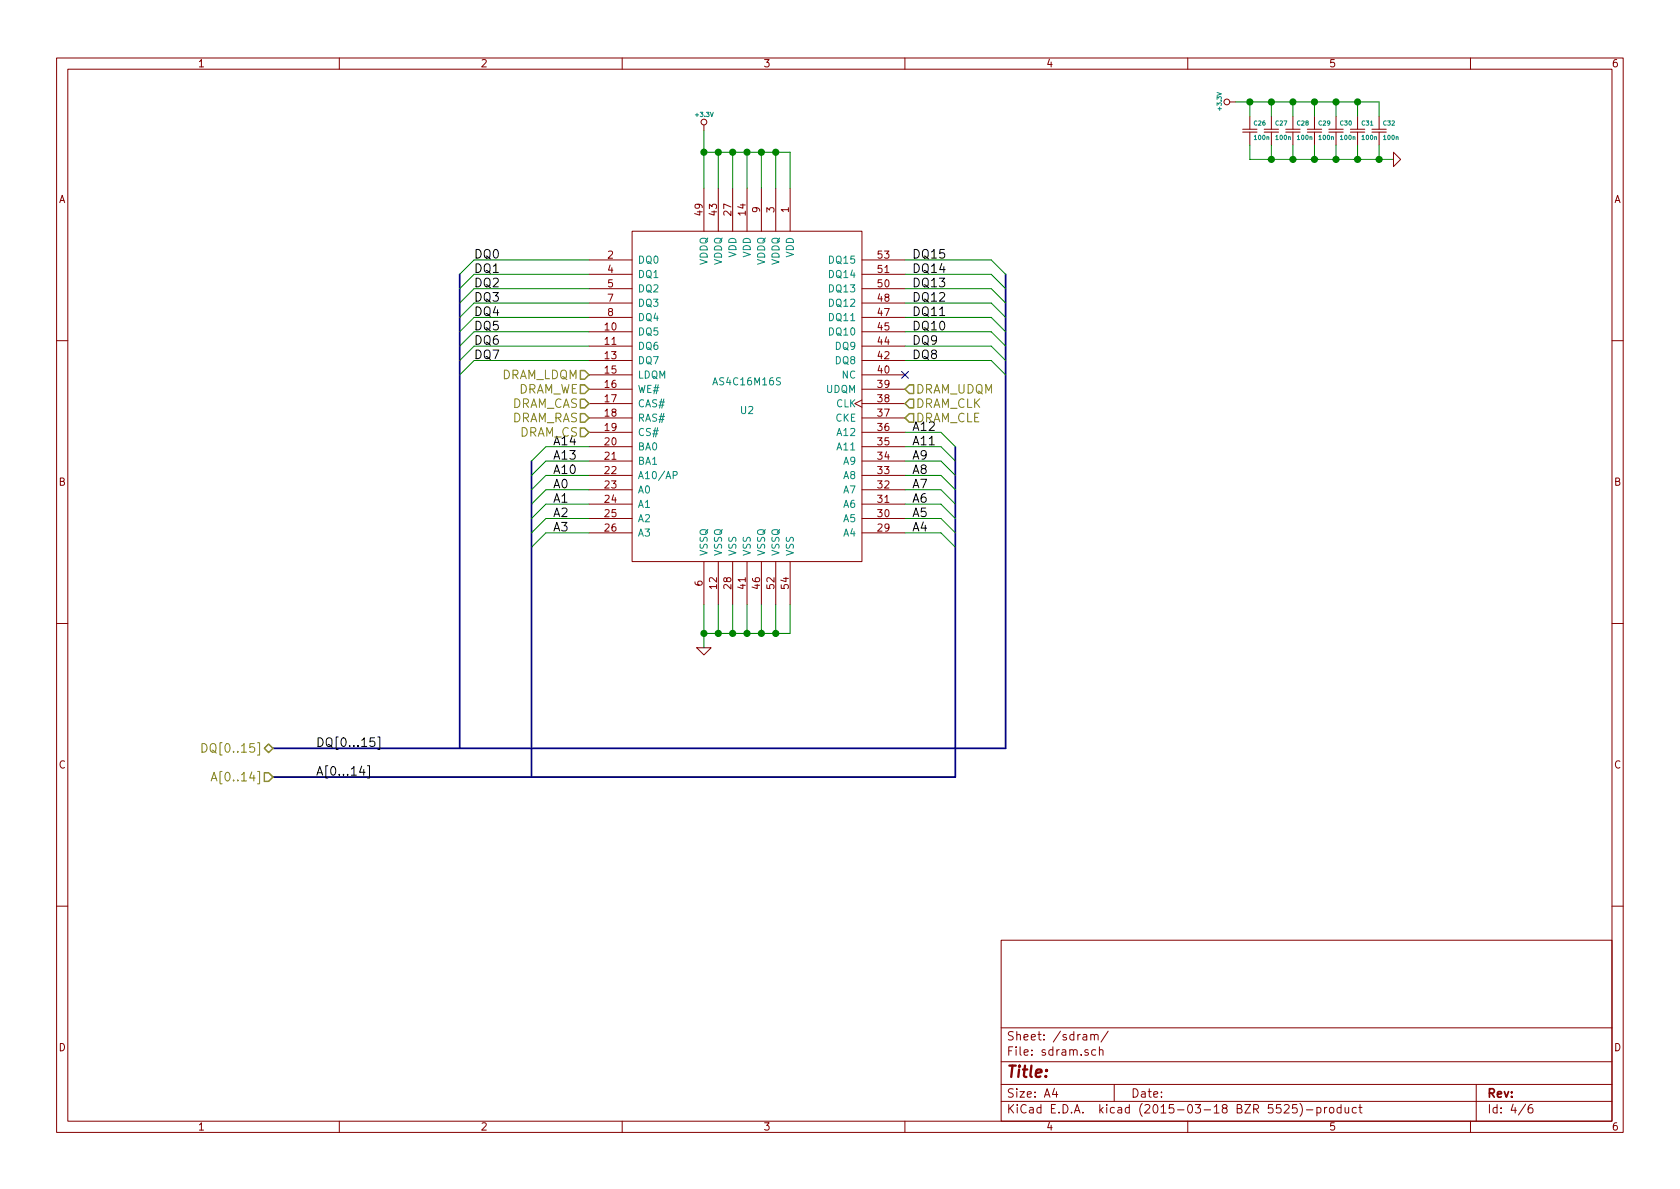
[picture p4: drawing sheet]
<svg xmlns="http://www.w3.org/2000/svg" width="297mm" height="210mm" viewBox="0 0 297 210" stroke-linecap="round" stroke-linejoin="round" font-family="sans-serif">
<g fill="none" stroke="#840000" stroke-width=".18">
<path d="M10 10.3h277v189.9h-277zM12 12.2h273v186.1h-273zM60 10.3v1.9M110 10.3v1.9M160 10.3v1.9M210 10.3v1.9M217.4 18h1M260 10.3v1.9M124.5 22.1v1M124.5 33.3v7.6M127 33.3v7.6M129.5 33.3v7.6"/>
<path d="M132.1 33.3v7.6M134.6 33.3v7.6M137.2 33.3v7.6M139.7 33.3v7.6M219.7 23.4h2.5M219.7 22.9h2.5M221 20.6v2.3M221 23.4v2.2M223.5 23.4h2.6M223.5 22.9h2.6M224.8 20.6v2.3M224.8 23.4v2.2"/>
<path d="M227.3 23.4h2.6M227.3 22.9h2.6M228.6 20.6v2.3M228.6 23.4v2.2M231.1 23.4h2.6M231.1 22.9h2.6M232.4 20.6v2.3M232.4 23.4v2.2M234.9 23.4h2.6M234.9 22.9h2.6M236.2 20.6v2.3M236.2 23.4v2.2"/>
<path d="M238.8 23.4h2.5M238.8 22.9h2.5M240 20.6v2.3M240 23.4v2.2M242.6 23.4h2.5M242.6 22.9h2.5M243.8 20.6v2.3M243.8 23.4v2.2M246.4 26.9l1.2 1.3-1.2 1.3zM104.1 46h7.7M104.1 48.5h7.7M104.1 51h7.7"/>
<path d="M104.1 53.6h7.7M104.1 56.1h7.7M104.1 58.7h7.7M111.8 40.9h40.6v58.4h-40.6zM152.4 46h7.6M152.4 48.5h7.6M152.4 51h7.6M152.4 53.6h7.6M152.4 56.1h7.6M152.4 58.7h7.6M10 60.2h2M104.1 79h7.7"/>
<path d="M104.1 66.3h7.7M104.1 61.2h7.7M104.1 63.7h7.7M104.1 68.8h7.7M104.1 76.4h7.7M104.1 71.4h7.7M104.1 73.9h7.7M152.4 70.7l-1.3 .7 1.3 .6M152.4 79h7.6M152.4 66.3h7.6M152.4 61.2h7.6M152.4 63.7h7.6"/>
<path d="M152.4 68.8h7.6M152.4 76.4h7.6M152.4 71.4h7.6M152.4 73.9h7.6M285 60.2h2M104.1 91.7h7.7M104.1 81.5h7.7M104.1 89.1h7.7M104.1 84.1h7.7M104.1 86.6h7.7M104.1 94.2h7.7M124.5 99.3v7.6"/>
<path d="M127 99.3v7.6M129.5 99.3v7.6M132.1 99.3v7.6M134.6 99.3v7.6M137.2 99.3v7.6M139.7 99.3v7.6M152.4 91.7h7.6M152.4 81.5h7.6M152.4 89.1h7.6M152.4 84.1h7.6M152.4 86.6h7.6M152.4 94.2h7.6"/>
<path d="M10 110.3h2M123.2 114.5h2.5l-1.2 1.3zM285 110.3h2M10 160.2h2M177 166.3h108v32h-108zM285 160.2h2M60 198.3v1.9M110 198.3v1.9M160 198.3v1.9M177 194.8h108M177 191.8h108M177 187.8h108"/>
<path d="M177 181.8h108M186.4 192.5l-.3 1h.9M186.8 193v1M192.9 183.1l.2-.2 .3 .1 .1 .9M192.9 182.9v1M193.5 183.1a.36 .36 0 0 1 .3-.2 .36 .36 0 0 1 .4 .2v.8M193.7 185.7l-.4-.1-.3 .3 .1 .6 .2 .1 .4-.1M194.4 185.7l.2-.1 .4 .1v.9M194.4 185.1v1.5M195.9 182.3l-1.2 2M197 191.8v3M210 198.3v1.9"/>
<path d="M227.1 195.5l.2-.2h.4l.2 .5-.9 1h.9M229.3 195.3h-.7l-.1 .7 .2-.1 .5 .1 .2 .2-.1 .5-.2 .1-.6-.1M229.8 195.1a1.71 1.71 0 0 1 0 2.3M231 196.3h1.1M232.8 195.9l.5-.1 .3 .3-.2 .6h-.6M232.8 195.8v1.5M234.2 195.8v1M234.6 195.8l-.4 .3M235.1 196l.2-.2 .5 .2v.5l-.1 .2-.4 .1-.2-.1zM237.1 195.9l-.4-.1-.3 .3 .1 .6 .2 .1 .4-.1M237.1 195.3v1.5M237.8 195.8l.1 .9 .4 .1 .2-.1"/>
<path d="M238.5 195.8v1M239.8 195.9l-.4-.1-.3 .3 .1 .6 .2 .1 .4-.1M240.3 195.8h.5M240.5 195.3v1.3l.3 .2M260 198.3v1.9M261 191.8v6.5M269.7 195.2l-1.2 2M270.9 195.3a.59 .59 0 0 0-.7 .7l.1 .7 .2 .1 .5-.1v-.5l-.1-.2-.4-.1-.3 .3"/>
<circle cx="216.9" cy="18" r=".51"/>
<circle cx="124.5" cy="21.6" r=".51"/>
</g>
<path d="M119 84h.6l.1-.5-.7-.1v1.3" fill="none" stroke="#008484" stroke-width=".18"/>
<g fill="none" stroke="#008400" stroke-width=".18">
<path d="M218.4 18h25.4v2.6M221 18v2.6M224.8 18v2.6M228.6 18v2.6M232.4 18v2.6M236.2 18v2.6M240 18v2.6M124.5 23.1v10.2M124.5 26.9h15.2v6.4M127 26.9v6.4M129.5 26.9v6.4M132.1 26.9v6.4"/>
<path d="M134.6 26.9v6.4M137.2 26.9v6.4M221 25.6v2.6h25.4M224.8 25.6v2.6M228.6 25.6v2.6M232.4 25.6v2.6M236.2 25.6v2.6M240 25.6v2.6M243.8 25.6v2.6M104.1 46h-20.3l-2.5 2.5M104.1 48.5h-20.3l-2.5 2.5M104.1 51h-20.3l-2.5 2.6"/>
<path d="M104.1 53.6h-20.3l-2.5 2.5M104.1 56.1h-20.3l-2.5 2.6M104.1 58.7h-20.3l-2.5 2.5M160 46h15.3l2.5 2.5M160 48.5h15.3l2.5 2.5M160 51h15.3l2.5 2.6M160 53.6h15.3l2.5 2.5M160 56.1h15.3l2.5 2.6M160 58.7h15.3l2.5 2.5M104.1 61.2h-20.3l-2.5 2.5M104.1 63.7h-20.3l-2.5 2.6M104.1 79h-7.6l-2.5 2.5"/>
<path d="M160 61.2h15.3l2.5 2.5M160 63.7h15.3l2.5 2.6M160 76.4h6.4l2.5 2.6M160 79h6.4l2.5 2.5M104.1 84.1h-7.6l-2.5 2.5M104.1 86.6h-7.6l-2.5 2.5M104.1 89.1h-7.6l-2.5 2.6M104.1 91.7h-7.6l-2.5 2.5M104.1 94.2h-7.6l-2.5 2.6M104.1 81.5h-7.6l-2.5 2.6M160 84.1h6.4l2.5 2.5M160 86.6h6.4l2.5 2.5"/>
<path d="M160 89.1h6.4l2.5 2.6M160 91.7h6.4l2.5 2.5M160 94.2h6.4l2.5 2.6M160 81.5h6.4l2.5 2.6M124.5 106.9v7.6M127 106.9v5.1M129.5 106.9v5.1M132.1 106.9v5.1M134.6 106.9v5.1M137.2 106.9v5.1M139.7 106.9v5.1h-15.2"/>
</g>
<g fill="#008400" stroke="#008400" stroke-width=".25">
<circle cx="137.2" cy="26.9" r=".51"/>
<circle cx="134.6" cy="26.9" r=".51"/>
<circle cx="132.1" cy="26.9" r=".51"/>
<circle cx="129.5" cy="26.9" r=".51"/>
<circle cx="127" cy="26.9" r=".51"/>
<circle cx="137.2" cy="112" r=".51"/>
<circle cx="134.6" cy="112" r=".51"/>
<circle cx="132.1" cy="112" r=".51"/>
<circle cx="129.5" cy="112" r=".51"/>
<circle cx="127" cy="112" r=".51"/>
<circle cx="124.5" cy="112" r=".51"/>
<circle cx="124.5" cy="26.9" r=".51"/>
<circle cx="240" cy="18" r=".51"/>
<circle cx="236.2" cy="18" r=".51"/>
<circle cx="232.4" cy="18" r=".51"/>
<circle cx="228.6" cy="18" r=".51"/>
<circle cx="224.8" cy="18" r=".51"/>
<circle cx="240" cy="28.2" r=".51"/>
<circle cx="236.2" cy="28.2" r=".51"/>
<circle cx="232.4" cy="28.2" r=".51"/>
<circle cx="228.6" cy="28.2" r=".51"/>
<circle cx="224.8" cy="28.2" r=".51"/>
<circle cx="221" cy="18" r=".51"/>
<circle cx="243.8" cy="28.2" r=".51"/>
</g>
<path d="M81.3 48.5v83.8M177.8 48.5v83.8h-129.5M168.9 79v58.4h-120.6M94 81.5v55.9" fill="none" stroke="#000084" stroke-width=".3"/>
<path d="M159.4 65.7l1.2 1.2M160.6 65.7l-1.2 1.2" fill="none" stroke="#000084" stroke-width=".18"/>
<path d="M64 135.5l-.4 1.1h.9M65 135.4h.3v2.2h-.3M66.2 130.5h-.7l-.1 .7 .2-.1h.5l.2 .2v.4l-.3 .3h-.4l-.2-.2M66.8 130.3h.4v2.2h-.4" fill="none" stroke="#000" stroke-width=".18"/>
<path d="M35.7 131.5a.77 .77 0 0 1 .9 .8 .77 .77 0 0 1-.9 .7zM37.3 138.1l.5-1.5 .6 1.5M37.5 137.7h.7" fill="none" stroke="#848400" stroke-width=".18"/>
<path d="M102.6 75.7h.8l.7 .7-.7 .8h-.8zM102.6 70.6h.8l.7 .8-.7 .7h-.8zM102.6 73.1h.8l.7 .8-.7 .8h-.8zM102.6 68.1h.8l.7 .7-.7 .8h-.8zM102.6 65.5h.8l.7 .8-.7 .8h-.8zM160 68.8l.8-.7h.7v1.5h-.7zM160 71.4l.8-.8h.7v1.5h-.7zM160.8 73.1h.7v1.6h-.7l-.8-.8zM46.7 136.6h.8l.8 .8-.8 .8h-.8zM47.5 131.6l.8 .7-.8 .8-.8-.8z" fill="none" stroke="#848400" stroke-width=".25"/>
<text font-size="2.8" fill="#840000" x="178" y="190.5">Title:</text>
<g font-size="2.1">
<text x="83.8" y="45.7">DQ0</text>
<text x="161.3" y="45.7">DQ15</text>
<text x="83.8" y="48.3">DQ1</text>
<text x="83.8" y="50.8">DQ2</text>
<text x="83.8" y="53.3">DQ3</text>
<text x="161.3" y="48.3">DQ14</text>
<text x="161.3" y="50.8">DQ13</text>
<text x="161.3" y="53.3">DQ12</text>
<text x="83.8" y="55.9">DQ4</text>
<text x="83.8" y="58.4">DQ5</text>
<text x="161.3" y="55.9">DQ11</text>
<text x="161.3" y="58.4">DQ10</text>
<text x="83.8" y="61">DQ6</text>
<text x="83.8" y="63.5">DQ7</text>
<text x="161.3" y="61">DQ9</text>
<text x="161.3" y="63.5">DQ8</text>
<text x="161.3" y="76.2">A12</text>
<text x="97.8" y="83.8">A10</text>
<text x="97.8" y="81.3">A13</text>
<text x="161.3" y="78.7">A11</text>
<text x="161.3" y="81.3">A9</text>
<text x="161.3" y="83.8">A8</text>
<text x="97.8" y="86.4">A0</text>
<text x="97.8" y="88.9">A1</text>
<text x="161.3" y="86.4">A7</text>
<text x="161.3" y="88.9">A6</text>
<text x="97.8" y="91.4">A2</text>
<text x="97.8" y="94">A3</text>
<text x="161.3" y="91.4">A5</text>
<text x="161.3" y="94">A4</text>
<text x="55.9" y="132.1">DQ[0...15]</text>
<text x="55.9" y="137.2">A[0...14]</text>
</g>
<g font-size="2.1" fill="#848400">
<text x="88.4" y="67.1">DRAM_LDQM</text>
<text x="91.2" y="69.6">DRAM_WE</text>
<text x="162" y="69.6">DRAM_UDQM</text>
<text x="90.2" y="72.1">DRAM_CAS</text>
<text x="90.2" y="74.7">DRAM_RAS</text>
<text x="91.7" y="77.2">DRAM_CS</text>
<text x="162" y="72.1">DRAM_CLK</text>
<text x="162" y="74.7">DRAM_CLE</text>
<text x="97.8" y="78.7">A14</text>
<text x="37" y="133.1">DQ[0..15]</text>
<text x="38.7" y="138.2">A[0..14]</text>
</g>
<g font-size="2.1" fill="#840000">
<text x="178" y="184">Sheet: /sdram/</text>
<text x="178" y="186.7">File: sdram.sch</text>
<text x="178" y="196.9">KiCad E.D.A. kicad (2015-03-18 BZR 5525)-product</text>
<text x="178" y="194.1">Size: A4</text>
<text x="200" y="194.1">Date:</text>
<text x="263" y="194.1">Rev:</text>
<text x="263" y="196.9">Id: 4/6</text>
</g>
<g font-size="1.8" fill="#840000">
<text x="35" y="11.9">1</text>
<text x="85" y="11.9">2</text>
<text x="135" y="11.9">3</text>
<text x="185" y="11.9">4</text>
<text x="235" y="11.9">5</text>
<text x="285" y="11.9">6</text>
<text x="10.4" y="35.9">A</text>
<text x="285.4" y="35.9">A</text>
<text x="124.2" y="38" transform="rotate(-90 124.2 38)">49</text>
<text x="126.7" y="38" transform="rotate(-90 126.7 38)">43</text>
<text x="129.3" y="38" transform="rotate(-90 129.3 38)">27</text>
<text x="131.8" y="38" transform="rotate(-90 131.8 38)">14</text>
<text x="134.4" y="37.6" transform="rotate(-90 134.4 37.6)">9</text>
<text x="136.9" y="37.6" transform="rotate(-90 136.9 37.6)">3</text>
<text x="139.4" y="37.6" transform="rotate(-90 139.4 37.6)">1</text>
<text x="107.5" y="45.7">2</text>
<text x="155.2" y="45.7">53</text>
<text x="107.5" y="48.3">4</text>
<text x="107.5" y="50.8">5</text>
<text x="107.5" y="53.3">7</text>
<text x="155.2" y="50.8">50</text>
<text x="155.2" y="48.3">51</text>
<text x="155.2" y="53.3">48</text>
<text x="107" y="58.4">10</text>
<text x="107.5" y="55.9">8</text>
<text x="155.2" y="58.4">45</text>
<text x="155.2" y="55.9">47</text>
<text x="107" y="61">11</text>
<text x="107" y="63.5">13</text>
<text x="155.2" y="63.5">42</text>
<text x="155.2" y="61">44</text>
<text x="107" y="66">15</text>
<text x="107" y="68.6">16</text>
<text x="107" y="71.1">17</text>
<text x="155.2" y="66">40</text>
<text x="155.2" y="71.1">38</text>
<text x="155.2" y="68.6">39</text>
<text x="107" y="73.7">18</text>
<text x="107" y="76.2">19</text>
<text x="155.2" y="76.2">36</text>
<text x="155.2" y="73.7">37</text>
<text x="107" y="78.7">20</text>
<text x="107" y="81.3">21</text>
<text x="107" y="83.8">22</text>
<text x="155.2" y="83.8">33</text>
<text x="155.2" y="81.3">34</text>
<text x="155.2" y="78.7">35</text>
<text x="10.4" y="85.9">B</text>
<text x="107" y="86.4">23</text>
<text x="107" y="88.9">24</text>
<text x="155.2" y="88.9">31</text>
<text x="155.2" y="86.4">32</text>
<text x="285.4" y="85.9">B</text>
<text x="107" y="91.4">25</text>
<text x="107" y="94">26</text>
<text x="155.2" y="91.4">30</text>
<text x="155.2" y="94">29</text>
<text x="124.2" y="103.6" transform="rotate(-90 124.2 103.6)">6</text>
<text x="126.7" y="104.1" transform="rotate(-90 126.7 104.1)">12</text>
<text x="129.3" y="104.1" transform="rotate(-90 129.3 104.1)">28</text>
<text x="131.8" y="104.1" transform="rotate(-90 131.8 104.1)">41</text>
<text x="134.4" y="104.1" transform="rotate(-90 134.4 104.1)">46</text>
<text x="136.9" y="104.1" transform="rotate(-90 136.9 104.1)">52</text>
<text x="139.4" y="104.1" transform="rotate(-90 139.4 104.1)">54</text>
<text x="10.4" y="135.9">C</text>
<text x="285.4" y="135.9">C</text>
<text x="10.4" y="185.9">D</text>
<text x="285.4" y="185.9">D</text>
<text x="35" y="199.9">1</text>
<text x="85" y="199.9">2</text>
<text x="135" y="199.9">3</text>
<text x="185" y="199.9">4</text>
<text x="235" y="199.9">5</text>
<text x="285" y="199.9">6</text>
</g>
<g font-size="1.8" fill="#008484">
<text x="112.8" y="46.6">DQ0</text>
<text x="125.1" y="47" transform="rotate(-90 125.1 47)">VDDQ</text>
<text x="127.6" y="47" transform="rotate(-90 127.6 47)">VDDQ</text>
<text x="130.2" y="45.6" transform="rotate(-90 130.2 45.6)">VDD</text>
<text x="132.7" y="45.6" transform="rotate(-90 132.7 45.6)">VDD</text>
<text x="135.3" y="47" transform="rotate(-90 135.3 47)">VDDQ</text>
<text x="137.8" y="47" transform="rotate(-90 137.8 47)">VDDQ</text>
<text x="140.3" y="45.6" transform="rotate(-90 140.3 45.6)">VDD</text>
<text x="146.8" y="46.6">DQ15</text>
<text x="112.8" y="49.1">DQ1</text>
<text x="112.8" y="51.7">DQ2</text>
<text x="146.8" y="51.7">DQ13</text>
<text x="146.8" y="49.1">DQ14</text>
<text x="112.8" y="54.2">DQ3</text>
<text x="112.8" y="56.8">DQ4</text>
<text x="112.8" y="59.3">DQ5</text>
<text x="146.8" y="59.3">DQ10</text>
<text x="146.8" y="56.8">DQ11</text>
<text x="146.8" y="54.2">DQ12</text>
<text x="112.8" y="61.8">DQ6</text>
<text x="112.8" y="64.4">DQ7</text>
<text x="147.8" y="64.4">DQ8</text>
<text x="147.8" y="61.8">DQ9</text>
<text x="112.8" y="66.9">LDQM</text>
<text x="112.8" y="69.5">WE#</text>
<text x="126.4" y="68.1">AS4C16M16S</text>
<text x="146" y="69.5">UDQM</text>
<text x="148.8" y="66.9">NC</text>
<text x="112.8" y="72">CAS#</text>
<text x="112.8" y="74.5">RAS#</text>
<text x="112.8" y="77.1">CS#</text>
<text x="131" y="73.2">U2</text>
<text x="147.7" y="74.5">CKE</text>
<text x="147.8" y="72">CLK</text>
<text x="148.1" y="77.1">A12</text>
<text x="112.8" y="79.6">BA0</text>
<text x="112.8" y="82.2">BA1</text>
<text x="148.1" y="79.6">A11</text>
<text x="149.1" y="82.2">A9</text>
<text x="112.8" y="84.7">A10/AP</text>
<text x="112.8" y="87.2">A0</text>
<text x="112.8" y="89.8">A1</text>
<text x="149.1" y="89.8">A6</text>
<text x="149.1" y="87.2">A7</text>
<text x="149.1" y="84.7">A8</text>
<text x="112.8" y="92.3">A2</text>
<text x="112.8" y="94.9">A3</text>
<text x="149.1" y="92.3">A5</text>
<text x="149.1" y="94.9">A4</text>
<text x="125.1" y="98.3" transform="rotate(-90 125.1 98.3)">VSSQ</text>
<text x="127.6" y="98.3" transform="rotate(-90 127.6 98.3)">VSSQ</text>
<text x="130.2" y="98.3" transform="rotate(-90 130.2 98.3)">VSS</text>
<text x="132.7" y="98.3" transform="rotate(-90 132.7 98.3)">VSS</text>
<text x="135.3" y="98.3" transform="rotate(-90 135.3 98.3)">VSSQ</text>
<text x="137.8" y="98.3" transform="rotate(-90 137.8 98.3)">VSSQ</text>
<text x="140.3" y="98.3" transform="rotate(-90 140.3 98.3)">VSS</text>
</g>
<g font-size="1.1" fill="#008484">
<text x="123.1" y="20.6">+3.3V</text>
<text x="216" y="19.4" transform="rotate(-90 216 19.4)">+3.3V</text>
<text x="221.8" y="22.2">C26</text>
<text x="225.6" y="22.2">C27</text>
<text x="229.4" y="22.2">C28</text>
<text x="233.2" y="22.2">C29</text>
<text x="237" y="22.2">C30</text>
<text x="240.8" y="22.2">C31</text>
<text x="244.6" y="22.2">C32</text>
<text x="221.9" y="24.7">100n</text>
<text x="225.7" y="24.7">100n</text>
<text x="229.5" y="24.7">100n</text>
<text x="233.3" y="24.7">100n</text>
<text x="237.1" y="24.7">100n</text>
<text x="240.9" y="24.7">100n</text>
<text x="244.7" y="24.7">100n</text>
</g>
</svg>
